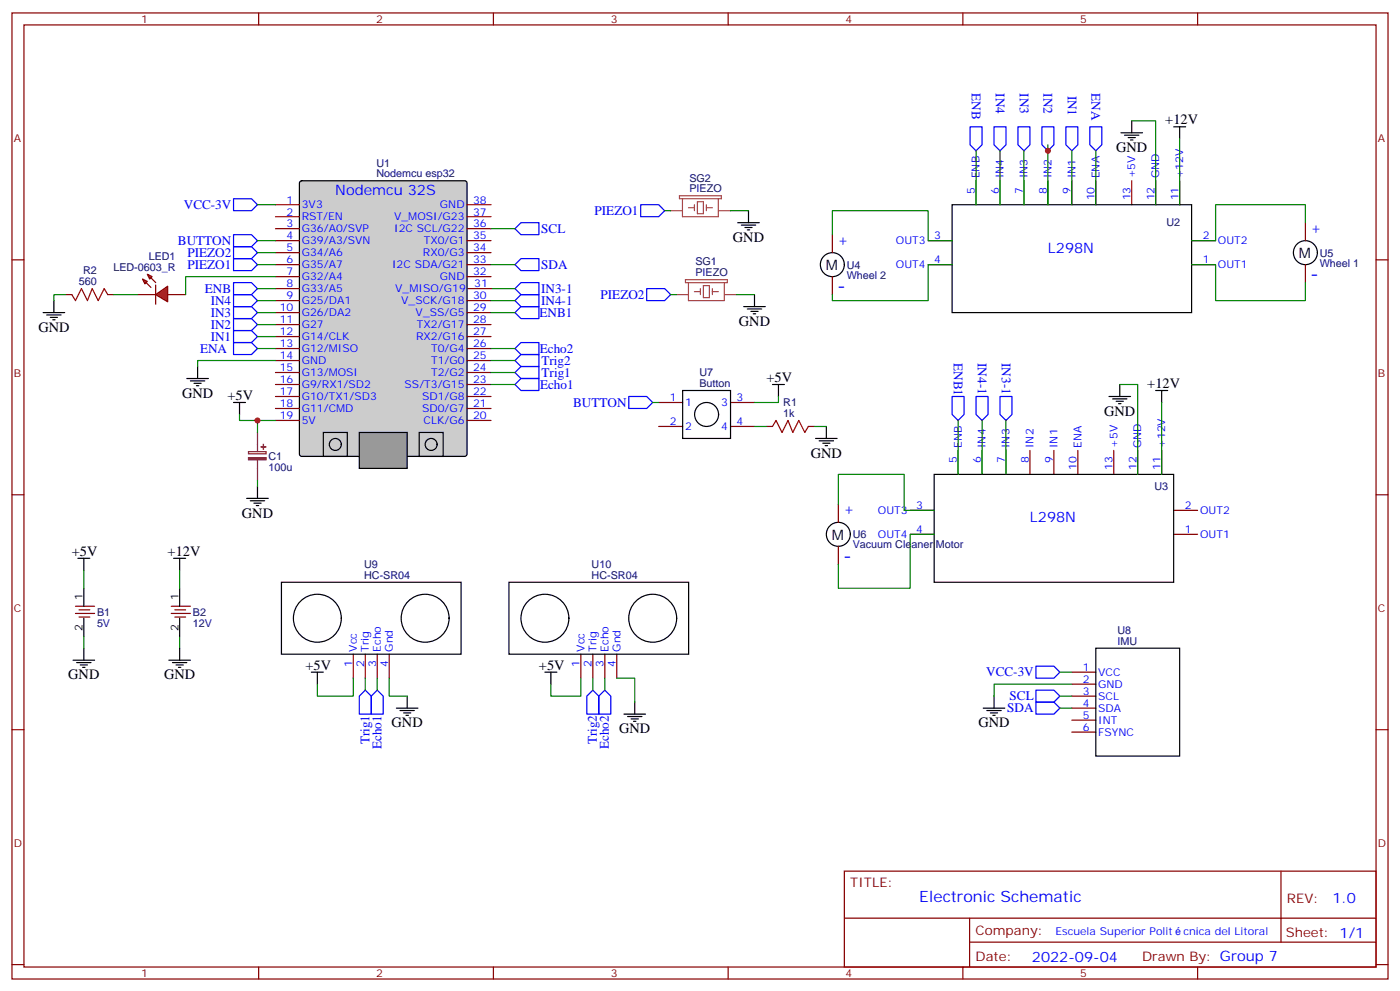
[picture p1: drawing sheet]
<svg xmlns="http://www.w3.org/2000/svg" width="412mm" height="292mm" viewBox="0 0 412 292" stroke-linecap="round" stroke-linejoin="round" font-family="sans-serif">
<g fill="none" stroke="#870000" stroke-width=".35">
<path d="M3.5 3.8h405.4v284.3h-405.4zM7.1 7.3h398.2v277.3h-398.2zM76.2 3.8v3.5M145.3 3.8v3.5M214.5 3.8v3.5M283.6 3.8v3.5M352.8 3.8v3.5M3.5 76.5h3.6M405.3 76.5h3.6M3.5 145.6h3.6M405.3 145.6h3.6M3.5 214.8h3.6"/>
<path d="M405.3 214.8h3.6M248.7 256.4h156.6v28.2h-156.6zM377.3 256.4v20.9M248.7 270.2h156.5M285.6 277.3h119.6M285.6 270.2v14.2M3.5 283.9h3.6M76.2 284.6v3.5M145.3 284.6v3.5M214.5 284.6v3.5M283.6 284.6v3.5M352.8 284.6v3.5"/>
<path d="M405.3 283.9h3.6"/>
</g>
<path d="M88.4 53.4l.5-.2h48l.6 .4 .1 80-.5 .7h-48.2l-.7-.4v-80z" fill="#ccc" stroke="#000" stroke-width=".35"/>
<g fill="none" stroke="#870000" stroke-width=".35">
<path d="M81.1 63.8h7.1M81.1 67.3h7.1M81.1 70.8h7.1M81.1 74.4h7.1M81.1 77.9h7.1M81.1 60.3h7.1M137.6 63.8h7M137.6 67.3h7M137.6 70.8h7M137.6 74.4h7M137.6 77.9h7M137.6 60.3h7"/>
<path d="M81.1 81.4h7.1M81.1 84.9h7.1M81.1 88.5h7.1M81.1 92h7.1M81.1 95.5h7.1M81.1 99.1h7.1M137.6 81.4h7M137.6 88.5h7M137.6 92h7M137.6 95.5h7M137.6 99.1h7M137.9 84.9h7.1"/>
<path d="M81.1 102.6h7.1M81.1 106.1h7.1M81.1 109.6h7.1M81.1 113.2h7.1M81.1 116.7h7.1M137.6 102.6h7M137.6 106.1h7M137.6 109.6h7M137.6 113.2h7M137.6 116.7h7M81.1 120.2h7.1M81.1 123.8h7.1"/>
<path d="M137.6 120.2h7M137.6 123.8h7"/>
</g>
<path d="M105.8 127.3h14.1v10.6h-14.1z" fill="#999" stroke="#000" stroke-width=".35"/>
<g fill="none" stroke="#000" stroke-width=".35">
<path d="M330.2 39.1h6.3M331.3 39.8h4.2M333.4 35.6v3.5M345.7 37.3h3.5M347.5 37.3v3.6M332.3 40.5h2.1M333 41.2h.7M217.3 65.5h6.4M218.4 66.3h4.2M219.4 67h2.1M220.1 67.7h.7M220.5 62v3.5"/>
<path d="M280.5 60.3h70.5v31.7h-70.5zM219.1 90.2h6.3M220.1 90.9h4.3M221.2 91.7h2.1M221.9 92.4h.7M222.2 86.7v3.5M326.7 116.7h6.3M327.7 117.4h4.3M328.8 118.1h2.1M329.5 118.8h.7M329.8 113.2v3.5M340.4 114.9h3.6"/>
<path d="M342.2 114.9v3.6M95.2 127.3h7.1v7h-7.1zM123.5 127.3h7v7h-7zM275.2 139.6h70.5v31.8h-70.5zM82.9 171.4h52.9v21.1h-52.9zM149.9 171.4h52.9v21.1h-52.9zM322.8 190.8h24.7v31.7h-24.7z"/>
<circle cx="245.2" cy="77.9" r="3.5"/>
<circle cx="384.5" cy="74.4" r="3.5"/>
<circle cx="98.8" cy="130.8" r="1.76"/>
<circle cx="127" cy="130.8" r="1.76"/>
<circle cx="246.9" cy="157.3" r="3.5"/>
<circle cx="93.5" cy="182" r="7.1"/>
<circle cx="125.2" cy="182" r="7.1"/>
<circle cx="160.5" cy="182" r="7.1"/>
<circle cx="192.3" cy="182" r="7.1"/>
</g>
<g fill="none" stroke="#870000" stroke-width=".35">
<path d="M287.5 53.2v7.1M294.6 53.2v7.1M301.6 53.2v7.1M308.7 53.2v7.1M315.7 53.2v7.1M322.8 53.2v7.1M333.4 53.2v7.1M340.4 53.2v7.1M347.5 53.2v7.1M245.2 69.1v5.3M273.4 77.9h7.1M273.4 70.8h7.1"/>
<path d="M351 77.9h7.1M351 70.8h7.1M384.5 65.5v5.3M384.5 77.9v5.3M245.2 81.4v5.3M282.2 132.6v7M289.3 132.6v7M296.3 132.6v7M303.4 132.6v7M310.4 132.6v7M317.5 132.6v7M328.1 132.6v7"/>
<path d="M335.1 132.6v7M342.2 132.6v7M246.9 148.4v5.3M268.1 157.3h7.1M268.1 150.2h7.1M345.7 157.3h7.1M345.7 150.2h7.1M246.9 160.8v5.3M104.1 192.5v7.1M107.6 192.5v7.1M111.1 192.5v7.1M114.7 192.5v7.1"/>
<path d="M171.1 192.5v7.1M174.6 192.5v7.1M178.2 192.5v7.1M181.7 192.5v7.1M315.7 197.8h7.1M315.7 201.4h7.1M315.7 204.9h7.1M315.7 208.4h7.1M315.7 211.9h7.1M315.7 215.5h7.1"/>
</g>
<g fill="none" stroke="#a64a4a" stroke-width=".35">
<path d="M200.1 57.6h12.4v.9h-12.4zM201 58.5v5.3h10.6v-5.3M205.4 59.4h1.8v3.5h-1.8zM197.6 62h3.4M202.8 61.1h1.8M204.6 60.3v1.7M208.1 61.1h1.7M208.1 60.3v1.7M211.7 62h3.5M199.3 86.7h3.5M201.9 82.3h12.4v.9h-12.4zM202.8 83.2v5.3h10.6v-5.3"/>
<path d="M204.6 85.8h1.7M206.3 84.9v1.8M207.2 84.1h1.8v3.5h-1.8zM209.8 85.8h1.8M209.8 84.9v1.8M213.5 86.7h3.5"/>
</g>
<g fill="none" stroke="#008700" stroke-width=".35">
<path d="M333.4 35.6h7v24.7M287.5 44.4v15.9M294.6 44.4v15.9M301.6 44.4v15.9M308.7 42.6v17.7M315.7 44.4v15.9M322.8 44.4v15.9M347.5 40.9v19.4M75.8 77.9h5.3M75.8 74.4h5.3M195.8 62h1.8M215.2 62h5.3"/>
<path d="M245.2 69.1v-7.1h28.2v8.8h7.1M280.5 77.9h-7.1v10.6h-28.2v-1.8M351 77.9h7.1v10.6h26.4v-5.3M384.5 65.5v-5.2h-26.4v10.5h-7.1M75.8 99.1h5.3M75.8 95.5h5.3M75.8 92h5.3M75.8 88.5h5.3M75.8 84.9h5.3M197.6 86.7h1.7M217 86.7h5.2M75.8 102.6h5.3"/>
<path d="M329.8 113.2h5.3v26.4M342.2 118.5v21.1M282.2 123.8v15.8M289.3 123.8v15.8M296.3 123.8v15.8M246.9 148.4v-8.8h19.4v10.6h8.9M275.2 157.3h-7.1v15.8h-21.2v-7"/>
</g>
<g fill="none" stroke="#00f" stroke-width=".35">
<path d="M285.8 37.3h3.5v5.3l-1.8 1.8-1.7-1.8zM292.8 37.3h3.5v5.3l-1.7 1.8-1.8-1.8zM299.9 37.3h3.5v5.3l-1.8 1.8-1.7-1.8zM306.9 37.3h3.5v5.3l-1.7 1.8-1.8-1.8zM314 37.3h3.5v5.3l-1.8 1.8-1.7-1.8zM321 37.3h3.6v5.3l-1.8 1.8-1.8-1.8zM68.8 76.1h5.3l1.7 1.8-1.7 1.8h-5.3zM68.8 72.6h5.3l1.7 1.8-1.7 1.7h-5.3zM188.7 60.3h5.3l1.8 1.7-1.8 1.8h-5.3zM68.8 97.3h5.3l1.7 1.8-1.7 1.7h-5.3zM68.8 93.8h5.3l1.7 1.7-1.7 1.8h-5.3zM68.8 90.2h5.3l1.7 1.8-1.7 1.8h-5.3z"/>
<path d="M68.8 86.7h5.3l1.7 1.8-1.7 1.7h-5.3zM68.8 83.2h5.3l1.7 1.7-1.7 1.8h-5.3zM190.5 84.9h5.3l1.8 1.8-1.8 1.8h-5.3zM68.8 100.8h5.3l1.7 1.8-1.7 1.8h-5.3zM280.5 116.7h3.5v5.3l-1.8 1.8-1.7-1.8zM287.5 116.7h3.5v5.3l-1.7 1.8-1.8-1.8zM294.6 116.7h3.5v5.3l-1.8 1.8-1.7-1.8z"/>
</g>
<g fill="#f00" stroke="#870000" stroke-width=".35">
<path d="M45.9 86.7l3.5-2.5v4.6z"/>
<path d="M45.9 83.9v5.6z"/>
</g>
<g fill="#870000" stroke="#870000" stroke-width=".35">
<path d="M44.4 81.8l1.5 1.4z"/>
<path d="M43 83.2l1.4 1.4z"/>
</g>
<g fill="#f00" stroke="#870000" stroke-width=".35">
<path d="M43.4 80.7l1.4 .7-.7 .7z"/>
<path d="M42 82.1l1.4 .7-.7 .7z"/>
</g>
<g fill="none" stroke="#870000" stroke-width=".35">
<path d="M19.4 86.7h1.8M31.7 86.7h1.8M40.6 86.7h5.3M49.4 86.7h5.3M194 118.5h7.1M215.2 118.5h7M194 125.5h7.1M215.2 125.5h7M225.8 125.5h1.7M238.1 125.5h1.8M22.2 178.4h5.7M23.3 179.5h3.2"/>
<path d="M50.4 178.4h5.7M51.5 179.5h3.2M22.2 180.6h5.7M23.3 181.6h3.2M50.4 180.6h5.7M51.5 181.6h3.2"/>
</g>
<g fill="none" stroke="#000" stroke-width=".35">
<path d="M12.7 92h6.3M13.8 92.7h4.2M14.8 93.4h2.1M15.5 94.1h.7M15.9 88.5v3.5M55 111.4h6.4M56.1 112.1h4.2M57.1 112.8h2.2M57.9 113.5h.7M58.2 107.9v3.5M68.8 118.5h3.5M70.6 118.5v3.5"/>
<path d="M201.1 114.9h14.1v14.1h-14.1zM227.5 113.2h3.6M229.3 113.2v3.5M240.2 129h6.4M241.3 129.8h4.2M242.4 130.5h2.1M243.1 131.2h.7M243.4 125.5v3.5M72.7 146.7h6.3M73.7 147.4h4.3M74.8 148.1h2.1M75.5 148.8h.7"/>
<path d="M75.8 143.2v3.5M22.9 164.3h3.6M24.7 164.3v3.6M24.7 173.1v5.3M51.2 164.3h3.5M52.9 164.3v3.6M52.9 173.1v5.3M21.5 194.3h6.4M22.6 195h4.2M23.6 195.7h2.2M24.3 196.4h.7M24.7 182v5.3"/>
<path d="M24.7 190.8v3.5M49.7 194.3h6.4M50.8 195h4.2M51.9 195.7h2.1M52.6 196.4h.7M52.9 182v5.3M52.9 190.8v3.5M91.7 197.8h3.5M93.5 197.8v3.6M160.5 197.8h3.5M162.3 197.8v3.6M116.8 208.4h6.3"/>
<path d="M117.8 209.1h4.3M118.9 209.8h2.1M119.6 210.5h.7M119.9 204.9v3.5M183.8 210.2h6.3M184.9 210.9h4.2M185.9 211.6h2.1M186.6 212.3h.7M187 206.7v3.5M289.6 208.4h6.4M290.7 209.1h4.2M291.7 209.8h2.2"/>
<path d="M292.5 210.5h.7M292.8 204.9v3.5"/>
<circle cx="208.1" cy="122" r="3.5"/>
</g>
<g fill="none" stroke="#00f" stroke-width=".35">
<path d="M68.8 58.5h5.3l1.7 1.8-1.7 1.7h-5.3zM68.8 69.1h5.3l1.7 1.7-1.7 1.8h-5.3zM153.5 65.5h5.2v3.6h-5.2l-1.8-1.8zM153.5 76.1h5.2v3.6h-5.2l-1.8-1.8zM153.5 90.2h5.2v3.6h-5.2l-1.8-1.8zM153.5 86.7h5.2v3.5h-5.2l-1.8-1.7zM153.5 83.2h5.2v3.5h-5.2l-1.8-1.8zM153.5 111.4h5.2v3.5h-5.2l-1.8-1.7zM153.5 107.9h5.2v3.5h-5.2l-1.8-1.8zM153.5 104.4h5.2v3.5h-5.2l-1.8-1.8zM153.5 100.8h5.2v3.6h-5.2l-1.8-1.8zM185.2 116.7h5.3l1.8 1.8-1.8 1.7h-5.3z"/>
<path d="M305.2 196.1h5.2l1.8 1.7-1.8 1.8h-5.2zM107.6 203.1l1.8 1.8v5.3h-3.6v-5.3zM111.1 203.1l1.8 1.8v5.3h-3.5v-5.3zM174.6 203.1l1.8 1.8v5.3h-3.5v-5.3zM178.2 203.1l1.7 1.8v5.3h-3.5v-5.3zM305.2 203.1h5.2l1.8 1.8-1.8 1.8h-5.2zM305.2 206.7h5.2l1.8 1.7-1.8 1.8h-5.2z"/>
</g>
<g fill="none" stroke="#008700" stroke-width=".35">
<path d="M75.8 70.8h5.3M75.8 60.3h5.3M144.6 67.3h7.1M144.6 77.9h7.1M19.4 86.7h-3.5v1.8M33.5 86.7h7.1M81.1 81.4h-26.4v5.3M144.6 92h7.1M144.6 88.5h7.1M145 84.9h6.7M81.1 106.1h-22.9v1.8M144.6 113.2h7.1"/>
<path d="M144.6 109.6h7.1M144.6 106.1h7.1M144.6 102.6h7.1M192.3 118.5h1.7M229.3 116.7v1.8h-7.1M70.6 122v1.8h10.5M75.8 123.8v3.5M222.2 125.5h3.6M239.9 125.5h3.5M75.8 141.4v1.8M24.7 167.9v5.2M52.9 167.9v5.2"/>
<path d="M24.7 187.3v3.5M52.9 187.3v3.5M104.1 199.6v5.3h-10.6v-3.5M107.6 199.6v3.5M111.1 199.6v3.5M114.7 199.6v5.3h5.2M171.1 199.6v5.3h-8.8v-3.5M174.6 199.6v3.5M178.2 199.6v3.5M181.7 199.6h5.3v7.1M312.2 197.8h3.5M312.2 204.9h3.5"/>
<path d="M312.2 208.4h3.5M315.7 201.4h-22.9v3.5"/>
</g>
<path d="M21.2 86.7l1 1.8 1.8-3.6 1.8 3.6 1.4-3.6 1.7 3.6 1.8-3.6 1 1.8M227.5 125.5l1.1-1.7 1.8 3.5 1.7-3.5 1.4 3.5 1.8-3.5 1.8 3.5 1-1.8" fill="none" stroke="#a10000" stroke-width=".35"/>
<path d="M73.2 132.9h5.2v.7h-5.2zM75.8 127.3v5.6M75.8 135.4v6" fill="none" stroke="#8c2424" stroke-width=".35"/>
<g fill="#8c2424" stroke="#8c2424" stroke-width=".35">
<path d="M73.2 134.7h5.2v.6h-5.2z"/>
<path d="M76.9 131.5l1.4 .1z"/>
<path d="M77.6 130.8v1.4z"/>
</g>
<g fill="#c00">
<circle cx="308.7" cy="44.4" r=".88"/>
<circle cx="75.8" cy="123.8" r=".88"/>
</g>
<g font-size="5.6" fill="#00f">
<text x="385.9" y="82.5">-</text>
<text x="246.6" y="86">-</text>
<text x="248.4" y="165.4">-</text>
</g>
<text font-size="4.6" fill="#00f" x="270.8" y="265.4">Electronic Schematic</text>
<g font-size="4.2">
<text x="343.3" y="36.6">+12V</text>
<text x="328.8" y="44.7">GND</text>
<text x="215.9" y="71.2">GND</text>
<text x="382.6" y="76.1">M</text>
<text x="243.3" y="79.6">M</text>
<text x="217.7" y="95.9">GND</text>
<text x="11.3" y="97.6">GND</text>
<text x="225.8" y="112.5">+5V</text>
<text x="53.6" y="117.1">GND</text>
<text x="67" y="117.8">+5V</text>
<text x="338" y="114.2">+12V</text>
<text x="325.3" y="122.3">GND</text>
<text x="238.8" y="134.7">GND</text>
<text x="71.3" y="152.3">GND</text>
<text x="245.1" y="159">M</text>
<text x="21.2" y="163.6">+5V</text>
<text x="49.4" y="163.6">+12V</text>
<text x="90" y="197.1">+5V</text>
<text x="158.7" y="197.1">+5V</text>
<text x="20.1" y="200">GND</text>
<text x="48.3" y="200">GND</text>
<text x="115.4" y="214.1">GND</text>
<text x="182.4" y="215.8">GND</text>
<text x="288.2" y="214.1">GND</text>
</g>
<g font-size="4.2" fill="#00f">
<text x="98.8" y="57.5">Nodemcu 32S</text>
<text x="388.8" y="69.1" transform="rotate(-90 388.8 69.1)">+</text>
<text x="249.4" y="72.6" transform="rotate(-90 249.4 72.6)">+</text>
<text x="308.7" y="74.4">L298N</text>
<text x="251.2" y="152" transform="rotate(-90 251.2 152)">+</text>
<text x="303.4" y="153.7">L298N</text>
<text x="392.5" y="265.7">1.0</text>
<text x="304" y="283">2022-09-04</text>
</g>
<g font-size="3.9" fill="#00f">
<text x="286.3" y="27.5" transform="rotate(90 286.3 27.5)">ENB</text>
<text x="293.3" y="27.5" transform="rotate(90 293.3 27.5)">IN4</text>
<text x="300.4" y="27.5" transform="rotate(90 300.4 27.5)">IN3</text>
<text x="307.4" y="27.5" transform="rotate(90 307.4 27.5)">IN2</text>
<text x="314.5" y="28.1" transform="rotate(90 314.5 28.1)">IN1</text>
<text x="321.5" y="27.5" transform="rotate(90 321.5 27.5)">ENA</text>
<text x="54.2" y="61.5">VCC-3V</text>
<text x="175.1" y="63.2">PIEZO1</text>
<text x="159.5" y="68.6">SCL</text>
<text x="52.4" y="72">BUTTON</text>
<text x="55.2" y="75.6">PIEZO2</text>
<text x="55.2" y="79.2">PIEZO1</text>
<text x="159.5" y="79.2">SDA</text>
<text x="60.4" y="86.1">ENB</text>
<text x="62.1" y="89.6">IN4</text>
<text x="159.4" y="89.7">IN4-1</text>
<text x="159.4" y="86.2">IN3-1</text>
<text x="176.9" y="87.9">PIEZO2</text>
<text x="62.1" y="93.2">IN3</text>
<text x="158.9" y="93.3">ENB1</text>
<text x="62.1" y="100.2">IN1</text>
<text x="62.1" y="96.7">IN2</text>
<text x="58.9" y="103.8">ENA</text>
<text x="159" y="103.8">Echo2</text>
<text x="159.5" y="107.4">Trig2</text>
<text x="281" y="106.8" transform="rotate(90 281 106.8)">ENB1</text>
<text x="288" y="106.8" transform="rotate(90 288 106.8)">IN4-1</text>
<text x="295.1" y="106.8" transform="rotate(90 295.1 106.8)">IN3-1</text>
<text x="159.5" y="110.9">Trig1</text>
<text x="159.1" y="114.4">Echo1</text>
<text x="168.8" y="119.7">BUTTON</text>
<text x="290.5" y="199.1">VCC-3V</text>
<text x="296.7" y="209.7">SDA</text>
<text x="297.4" y="206.2">SCL</text>
<text x="108.8" y="219.1" transform="rotate(-90 108.8 219.1)">Trig1</text>
<text x="112.3" y="220.5" transform="rotate(-90 112.3 220.5)">Echo1</text>
<text x="175.8" y="219.1" transform="rotate(-90 175.8 219.1)">Trig2</text>
<text x="179.4" y="220.5" transform="rotate(-90 179.4 220.5)">Echo2</text>
</g>
<g font-size="3.9" fill="#800">
<text x="250.5" y="261">TITLE:</text>
<text x="379.1" y="265.7">REV:</text>
<text x="287.4" y="275.2">Company:</text>
<text x="378.7" y="275.8">Sheet: 1/1</text>
<text x="287.4" y="282.9">Date:</text>
<text x="336.4" y="282.9">Drawn By: Group 7</text>
</g>
<g font-size="3.2" fill="#800">
<text x="41.6" y="6.8">1</text>
<text x="110.8" y="6.8">2</text>
<text x="179.9" y="6.8">3</text>
<text x="249.1" y="6.8">4</text>
<text x="318.2" y="6.8">5</text>
<text x="4.1" y="41.9">A</text>
<text x="405.9" y="41.9">A</text>
<text x="4.1" y="111.1">B</text>
<text x="405.9" y="111.1">B</text>
<text x="4.1" y="180.2">C</text>
<text x="405.9" y="180.2">C</text>
<text x="4.1" y="249.3">D</text>
<text x="405.9" y="249.3">D</text>
<text x="41.6" y="287.6">1</text>
<text x="110.8" y="287.6">2</text>
<text x="179.9" y="287.6">3</text>
<text x="249.1" y="287.6">4</text>
<text x="318.2" y="287.6">5</text>
</g>
<g font-size="3.2" fill="#000080">
<text x="110.9" y="52.1">Nodemcu esp32</text>
<text x="110.9" y="49">U1</text>
<text x="203.1" y="53.4">SG2</text>
<text x="203.1" y="56.6">PIEZO</text>
<text x="343.6" y="66.6">U2</text>
<text x="43.8" y="76.5">LED1</text>
<text x="388.8" y="75.5">U5</text>
<text x="23.3" y="83.9">560</text>
<text x="24.5" y="80.7">R2</text>
<text x="33.4" y="79.7">LED-0603_R</text>
<text x="204.8" y="81.2">PIEZO</text>
<text x="204.8" y="78.1">SG1</text>
<text x="249.4" y="82">Wheel 2</text>
<text x="249.4" y="79.1">U4</text>
<text x="388.8" y="78.5">Wheel 1</text>
<text x="206" y="113.9">Button</text>
<text x="206" y="110.7">U7</text>
<text x="230.7" y="119.5">R1</text>
<text x="230.7" y="122.7">1k</text>
<text x="79.1" y="135.5">C1</text>
<text x="79.1" y="138.6">100u</text>
<text x="340.1" y="144.3">U3</text>
<text x="251.2" y="161.4">Vacuum Cleaner Motor</text>
<text x="251.2" y="158.4">U6</text>
<text x="107.3" y="167.1">U9</text>
<text x="174.3" y="167.1">U10</text>
<text x="107.3" y="170.3">HC-SR04</text>
<text x="174.3" y="170.3">HC-SR04</text>
<text x="28.6" y="184.4">5V</text>
<text x="28.6" y="181.3">B1</text>
<text x="56.8" y="184.4">12V</text>
<text x="56.8" y="181.3">B2</text>
<text x="329.2" y="189.7">IMU</text>
<text x="329.2" y="186.5">U8</text>
</g>
<g font-size="3.2" fill="#00f">
<text x="288.6" y="52.5" transform="rotate(-90 288.6 52.5)">ENB</text>
<text x="295.6" y="52.5" transform="rotate(-90 295.6 52.5)">IN4</text>
<text x="302.7" y="52.5" transform="rotate(-90 302.7 52.5)">IN3</text>
<text x="309.7" y="52.5" transform="rotate(-90 309.7 52.5)">IN2</text>
<text x="316.8" y="52.5" transform="rotate(-90 316.8 52.5)">IN1</text>
<text x="323.8" y="52.5" transform="rotate(-90 323.8 52.5)">ENA</text>
<text x="334.4" y="52.5" transform="rotate(-90 334.4 52.5)">+5V</text>
<text x="341.5" y="52.5" transform="rotate(-90 341.5 52.5)">GND</text>
<text x="348.5" y="52.5" transform="rotate(-90 348.5 52.5)">+12V</text>
<text x="84.4" y="59.9">1</text>
<text x="139.3" y="59.9">38</text>
<text x="287.2" y="57" transform="rotate(-90 287.2 57)">5</text>
<text x="294.2" y="57" transform="rotate(-90 294.2 57)">6</text>
<text x="301.3" y="57" transform="rotate(-90 301.3 57)">7</text>
<text x="308.3" y="57" transform="rotate(-90 308.3 57)">8</text>
<text x="315.4" y="57" transform="rotate(-90 315.4 57)">9</text>
<text x="322.4" y="59" transform="rotate(-90 322.4 59)">10</text>
<text x="333" y="59" transform="rotate(-90 333 59)">13</text>
<text x="340.1" y="59" transform="rotate(-90 340.1 59)">12</text>
<text x="347.1" y="59" transform="rotate(-90 347.1 59)">11</text>
<text x="84.4" y="63.4">2</text>
<text x="88.9" y="64.8">RST/EN</text>
<text x="88.9" y="61.3">3V3</text>
<text x="116.1" y="64.8">V_MOSI/G23</text>
<text x="129.6" y="61.3">GND</text>
<text x="139.3" y="63.4">37</text>
<text x="84.4" y="67">3</text>
<text x="84.4" y="70.5">4</text>
<text x="88.9" y="68.4">G36/A0/SVP</text>
<text x="88.9" y="71.9">G39/A3/SVN</text>
<text x="116.1" y="68.4">I2C SCL/G22</text>
<text x="124.8" y="71.9">TX0/G1</text>
<text x="139.3" y="70.5">35</text>
<text x="139.3" y="67">36</text>
<text x="263.9" y="71.9">OUT3</text>
<text x="275.2" y="70.5">3</text>
<text x="354.3" y="70.5">2</text>
<text x="358.8" y="71.9">OUT2</text>
<text x="84.4" y="74">5</text>
<text x="84.4" y="77.5">6</text>
<text x="88.9" y="75.4">G34/A6</text>
<text x="124.6" y="75.4">RX0/G3</text>
<text x="139.3" y="77.5">33</text>
<text x="139.3" y="74">34</text>
<text x="275.2" y="77.5">4</text>
<text x="354.3" y="77.5">1</text>
<text x="84.4" y="81.1">7</text>
<text x="88.9" y="79">G35/A7</text>
<text x="88.9" y="82.5">G32/A4</text>
<text x="115.5" y="79">I2C SDA/G21</text>
<text x="129.6" y="82.5">GND</text>
<text x="139.3" y="81.1">32</text>
<text x="263.9" y="79">OUT4</text>
<text x="358.8" y="79">OUT1</text>
<text x="84.4" y="84.6">8</text>
<text x="84.4" y="88.1">9</text>
<text x="88.9" y="86">G33/A5</text>
<text x="88.9" y="89.5">G25/DA1</text>
<text x="116.4" y="86">V_MISO/G19</text>
<text x="118.2" y="89.5">V_SCK/G18</text>
<text x="139.3" y="88.1">30</text>
<text x="139.7" y="84.6">31</text>
<text x="82.4" y="91.7">10</text>
<text x="82.4" y="95.2">11</text>
<text x="88.9" y="93.1">G26/DA2</text>
<text x="122.4" y="93.1">V_SS/G5</text>
<text x="139.3" y="95.2">28</text>
<text x="139.3" y="91.7">29</text>
<text x="82.4" y="98.7">12</text>
<text x="88.9" y="96.6">G27</text>
<text x="88.9" y="100.1">G14/CLK</text>
<text x="122.5" y="100.1">RX2/G16</text>
<text x="122.8" y="96.6">TX2/G17</text>
<text x="139.3" y="98.7">27</text>
<text x="82.4" y="102.2">13</text>
<text x="82.4" y="105.8">14</text>
<text x="88.9" y="103.6">G12/MISO</text>
<text x="88.9" y="107.2">GND</text>
<text x="127" y="107.2">T1/G0</text>
<text x="127" y="103.6">T0/G4</text>
<text x="139.3" y="105.8">25</text>
<text x="139.3" y="102.2">26</text>
<text x="82.4" y="109.3">15</text>
<text x="82.4" y="112.8">16</text>
<text x="88.9" y="110.7">G13/MOSI</text>
<text x="127" y="110.7">T2/G2</text>
<text x="139.3" y="112.8">23</text>
<text x="139.3" y="109.3">24</text>
<text x="82.4" y="116.3">17</text>
<text x="82.4" y="119.9">18</text>
<text x="88.9" y="114.2">G9/RX1/SD2</text>
<text x="88.9" y="117.8">G10/TX1/SD3</text>
<text x="119.2" y="114.2">SS/T3/G15</text>
<text x="124.3" y="117.8">SD1/G8</text>
<text x="139.3" y="119.9">21</text>
<text x="139.3" y="116.3">22</text>
<text x="197.3" y="118.1">1</text>
<text x="201.8" y="119.5">1</text>
<text x="212.5" y="119.5">3</text>
<text x="217" y="118.1">3</text>
<text x="82.4" y="123.4">19</text>
<text x="88.9" y="121.3">G11/CMD</text>
<text x="88.9" y="124.8">5V</text>
<text x="124.3" y="121.3">SD0/G7</text>
<text x="124.8" y="124.8">CLK/G6</text>
<text x="139.3" y="123.4">20</text>
<text x="197.3" y="125.2">2</text>
<text x="217" y="125.2">4</text>
<text x="201.8" y="126.6">2</text>
<text x="212.5" y="126.6">4</text>
<text x="283.3" y="131.9" transform="rotate(-90 283.3 131.9)">ENB</text>
<text x="290.3" y="131.9" transform="rotate(-90 290.3 131.9)">IN4</text>
<text x="297.4" y="131.9" transform="rotate(-90 297.4 131.9)">IN3</text>
<text x="304.4" y="131.9" transform="rotate(-90 304.4 131.9)">IN2</text>
<text x="311.5" y="131.9" transform="rotate(-90 311.5 131.9)">IN1</text>
<text x="318.6" y="131.9" transform="rotate(-90 318.6 131.9)">ENA</text>
<text x="329.1" y="131.9" transform="rotate(-90 329.1 131.9)">+5V</text>
<text x="336.2" y="131.9" transform="rotate(-90 336.2 131.9)">GND</text>
<text x="343.3" y="131.9" transform="rotate(-90 343.3 131.9)">+12V</text>
<text x="281.9" y="136.4" transform="rotate(-90 281.9 136.4)">5</text>
<text x="288.9" y="136.4" transform="rotate(-90 288.9 136.4)">6</text>
<text x="296" y="136.4" transform="rotate(-90 296 136.4)">7</text>
<text x="303" y="136.4" transform="rotate(-90 303 136.4)">8</text>
<text x="310.1" y="136.4" transform="rotate(-90 310.1 136.4)">9</text>
<text x="317.1" y="138.4" transform="rotate(-90 317.1 138.4)">10</text>
<text x="327.7" y="138.4" transform="rotate(-90 327.7 138.4)">13</text>
<text x="334.8" y="138.4" transform="rotate(-90 334.8 138.4)">12</text>
<text x="341.8" y="138.4" transform="rotate(-90 341.8 138.4)">11</text>
<text x="269.9" y="149.9">3</text>
<text x="349" y="149.9">2</text>
<text x="258.6" y="151.3">OUT3</text>
<text x="353.5" y="151.3">OUT2</text>
<text x="258.6" y="158.3">OUT4</text>
<text x="269.9" y="156.9">4</text>
<text x="349" y="156.9">1</text>
<text x="353.5" y="158.3">OUT1</text>
<text x="105.1" y="191.8" transform="rotate(-90 105.1 191.8)">Vcc</text>
<text x="108.7" y="191.8" transform="rotate(-90 108.7 191.8)">Trig</text>
<text x="112.2" y="191.8" transform="rotate(-90 112.2 191.8)">Echo</text>
<text x="115.7" y="191.8" transform="rotate(-90 115.7 191.8)">Gnd</text>
<text x="172.2" y="191.8" transform="rotate(-90 172.2 191.8)">Vcc</text>
<text x="175.7" y="191.8" transform="rotate(-90 175.7 191.8)">Trig</text>
<text x="179.2" y="191.8" transform="rotate(-90 179.2 191.8)">Echo</text>
<text x="182.7" y="191.8" transform="rotate(-90 182.7 191.8)">Gnd</text>
<text x="103.7" y="196.3" transform="rotate(-90 103.7 196.3)">1</text>
<text x="107.2" y="196.3" transform="rotate(-90 107.2 196.3)">2</text>
<text x="110.8" y="196.3" transform="rotate(-90 110.8 196.3)">3</text>
<text x="114.3" y="196.3" transform="rotate(-90 114.3 196.3)">4</text>
<text x="170.7" y="196.3" transform="rotate(-90 170.7 196.3)">1</text>
<text x="174.3" y="196.3" transform="rotate(-90 174.3 196.3)">2</text>
<text x="177.8" y="196.3" transform="rotate(-90 177.8 196.3)">3</text>
<text x="181.3" y="196.3" transform="rotate(-90 181.3 196.3)">4</text>
<text x="319" y="197.5">1</text>
<text x="319" y="201">2</text>
<text x="323.5" y="198.9">VCC</text>
<text x="323.5" y="202.4">GND</text>
<text x="319" y="204.5">3</text>
<text x="319" y="208.1">4</text>
<text x="323.5" y="206">SCL</text>
<text x="323.5" y="209.5">SDA</text>
<text x="319" y="211.6">5</text>
<text x="319" y="215.1">6</text>
<text x="323.5" y="213">INT</text>
<text x="323.5" y="216.5">FSYNC</text>
<text x="310.9" y="275.2">Escuela Superior Polit</text>
<text x="348.6" y="275.2">cnica del Litoral</text>
</g>
<g font-size="3.2">
<text x="24.3" y="176.7" transform="rotate(-90 24.3 176.7)">1</text>
<text x="52.6" y="176.7" transform="rotate(-90 52.6 176.7)">1</text>
<text x="24.3" y="185.7" transform="rotate(-90 24.3 185.7)">2</text>
<text x="52.6" y="185.7" transform="rotate(-90 52.6 185.7)">2</text>
</g>
</svg>
